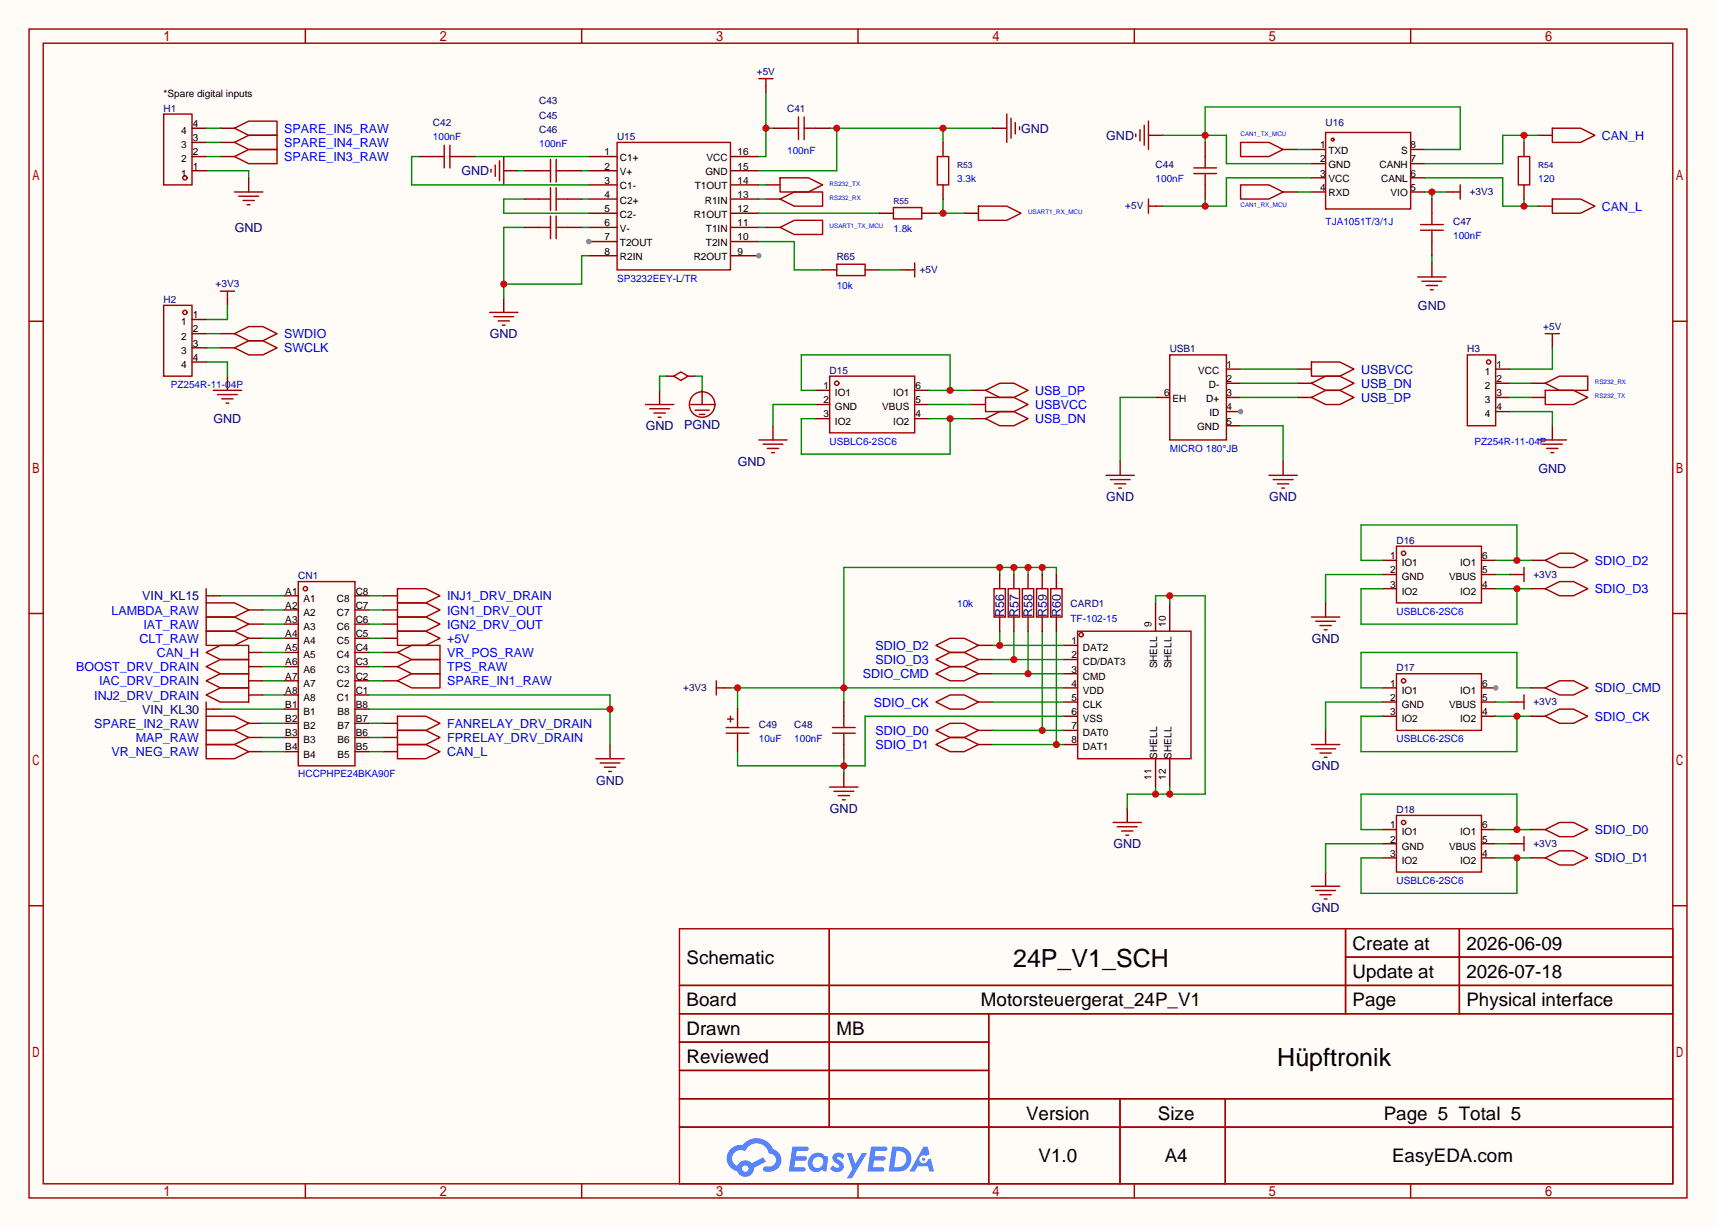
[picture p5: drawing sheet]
<svg xmlns="http://www.w3.org/2000/svg" width="308mm" height="220mm" viewBox="0 0 308 220" stroke-linecap="round" stroke-linejoin="round" font-family="sans-serif">
<path d="M0 0h307.6v220h-307.6z" fill="#fffcf7"/>
<g fill="none" stroke="#a10000" stroke-width=".25">
<path d="M5.2 5.2h297.2v209.6h-297.2zM7.7 7.7h292.1v204.5h-292.1zM54.7 5.2v2.5M104.3 5.2v2.5M153.8 5.2v2.5M203.3 5.2v2.5M252.9 5.2v2.5M5.2 57.6h2.5M299.8 57.6h2.6M5.2 110h2.5M299.8 110h2.6M5.2 162.4h2.5"/>
<path d="M121.8 166.5h178v45.7h-178zM121.8 176.7h178M148.7 166.5v35.6M241.2 166.5v15.2M241.2 171.6h58.6M261.6 166.5v15.2M299.8 162.4h2.6M121.8 181.7h178M121.8 186.8h55.4M121.8 197h178M121.8 191.9h55.4M177.2 181.7v30.5"/>
<path d="M200.8 197v15.2M219.6 197v15.2M54.7 212.2v2.6M104.3 212.2v2.6M121.8 202.1h178M153.8 212.2v2.6M203.3 212.2v2.6M252.9 212.2v2.6"/>
</g>
<g fill="#5487ff">
<path d="M149.5 206.9a1.3 1.3 0 0 1 1.9 .3l-.4 .6a.54 .54 0 0 0-1-.2l.2 .2a1.58 1.58 0 0 1 1 1.5 1.43 1.43 0 0 1-2.4 .2l.5-.6a.64 .64 0 0 0 .5 .5 .64 .64 0 0 0 .6-.3l-.1-.3a1.6 1.6 0 0 1-1.1-1.5z"/>
<path d="M151.8 206.7h.8l.7 2 1.2-2h.9l-2.7 4.5h-.9l1-1.6z"/>
<path d="M142 205.5h1.7a1.31 1.31 0 0 1 1.2 .2 .4 .4 0 0 1-.3 .6h-1.8l-.1 1h1.6a.4 .4 0 0 1 .3 .4 .4 .4 0 0 1-.4 .4h-1.6l-.2 1.2 .8-.1a1.23 1.23 0 0 1 1.2 .2 .39 .39 0 0 1-.4 .6h-2.6z"/>
<path d="M156.1 205.5h1.7a1.32 1.32 0 0 1 1.2 .2 .39 .39 0 0 1-.3 .6h-1.8l-.1 1h1.6a.4 .4 0 0 1 .4 .4 .4 .4 0 0 1-.5 .4h-1.6l-.2 1.1h.8a1.23 1.23 0 0 1 1.2 .2 .39 .39 0 0 1-.4 .6h-2.6z"/>
<path d="M165.5 205.6h.8l.3 1.3-.6 .3a.75 .75 0 0 0-1.1 .3 .75 .75 0 0 0 .5 1.1 .75 .75 0 0 0 .9-.7l.5-.3 .6 2.4h-.8l-.3-.9h-1.8l-.5 .9h-1z"/>
<path d="M159.9 205.6l-.6 4.4h1.4a2.27 2.27 0 0 0 2.7-2.3 2.27 2.27 0 0 0-2.7-2.1zM160.7 206.3a1.5 1.5 0 0 1 1.8 1.6 1.5 1.5 0 0 1-1.9 1.3h-.3z"/>
<path d="M145.4 207.2a1.62 1.62 0 0 0-.4 2.1 1.62 1.62 0 0 0 2 .6l.3-.2 .4 .2 .4 .1 .3-2.4-.1-.3-.5-.1a1.58 1.58 0 0 0-2.4 0zM146 207.7a.98 .98 0 0 1 1.5 .2 .98 .98 0 0 1-.6 1.4 .94 .94 0 0 1-1.2-.4 .94 .94 0 0 1 .3-1.2z"/>
<path d="M131 206a2.37 2.37 0 0 0 1.1 4 1.54 1.54 0 0 0 1.8 1 1.54 1.54 0 0 0 1.2-1.6l2.2-1.1-.5-.8-2.1 1a1.57 1.57 0 0 0-2.6 .5 1.5 1.5 0 0 1-.7-2.1 1.5 1.5 0 0 1 2.2-.5 2.23 2.23 0 0 1 2.3-1.4 2.23 2.23 0 0 1 2 1.8 1.16 1.16 0 0 1 1.2 1.1 1.16 1.16 0 0 1-1.1 1.2h-.7a.47 .47 0 0 0-.5 .4 .47 .47 0 0 0 .4 .5 2.23 2.23 0 0 0 2.2-.6 2.23 2.23 0 0 0 .5-2.3 2.16 2.16 0 0 0-1.3-1.1 3.2 3.2 0 0 0-5.5-.7l-1.1 .1zM133 209.5a.6 .6 0 0 1 1.2 0 .6 .6 0 0 1-1.2 0z"/>
<circle cx="165.6" cy="207.8" r=".28"/>
</g>
<g fill="none" stroke="#a10000" stroke-width=".25">
<path d="M209.7 63.6h10.1v15.3h-10.1zM53.5 104.3h10.1v33h-10.1z"/>
<circle cx="54.7" cy="105.5" r=".38"/>
</g>
<g fill="none" stroke="#870000" stroke-width=".25">
<path d="M219.8 66.2h2.6M219.8 68.7h2.6M219.8 71.2h2.6M219.8 73.8h2.6M50.9 106.8h2.6M50.9 109.3h2.6M50.9 111.9h2.6M50.9 114.4h2.6M50.9 117h2.6M50.9 119.5h2.6M63.6 106.8h2.6M63.6 109.3h2.6"/>
<path d="M63.6 111.9h2.6M63.6 114.4h2.6M63.6 117h2.6M63.6 119.5h2.6M50.9 122h2.6M50.9 124.6h2.6M50.9 127.1h2.6M50.9 129.7h2.6M50.9 132.2h2.6M50.9 134.7h2.6M63.6 122h2.6M63.6 124.6h2.6"/>
<path d="M63.6 127.1h2.6M63.6 129.7h2.6M63.6 132.2h2.6M63.6 134.7h2.6"/>
</g>
<circle cx="222.4" cy="73.8" r=".51" fill="#999"/>
<g fill="none" stroke="#870000" stroke-width=".25">
<path d="M207.1 71.2h2.6M219.8 76.3h2.6M232.5 66.2h2.6M200.8 82.7v2.5M230 82.7v2.5M175.4 115.7h2.5M175.4 118.2h2.5M190.6 115.7h2.6M190.6 118.2h2.6M207.1 108.1v5.1M209.7 108.1v5.1M129.7 123.3h1.2"/>
<path d="M175.4 120.8h2.5M175.4 125.9h2.5M175.4 130.9h2.5M175.4 133.5h2.5M190.6 120.8h2.6M190.6 123.3h2.6M190.6 125.9h2.6M190.6 128.4h2.6M190.6 130.9h2.6M190.6 133.5h2.6M207.1 136v5.1M209.7 136v5.1"/>
<path d="M202.1 144.9v2.5"/>
</g>
<g fill="none" stroke="#a10000" stroke-width=".25">
<path d="M235.1 64.9h5.1l2.5 1.3-2.5 1.2h-5.1zM198.2 85.2h5.1M199 86h3.6M199.8 86.7h2M200.5 87.5h.5M227.5 85.2h5M228.2 86h3.6M229 86.7h2M229.7 87.5h.6M167.8 118.2l2.5-1.2h2.5l2.6 1.2-2.6 1.3h-2.5zM167.8 115.7l2.5-1.3h2.5l2.6 1.3-2.6 1.3h-2.5zM193.2 113.2h20.3v22.8h-20.3z"/>
<path d="M128.4 122v2.6M128.4 123.3h1.3M167.8 130.9l2.5-1.2h2.5l2.6 1.2-2.6 1.3h-2.5zM167.8 133.5l2.5-1.3h2.5l2.6 1.3-2.6 1.2h-2.5zM167.8 125.9l2.5-1.3h2.5l2.6 1.3-2.6 1.2h-2.5zM167.8 120.8l2.5-1.3h2.5l2.6 1.3-2.6 1.2h-2.5zM199.5 147.4h5.1M200.3 148.2h3.5M201 149h2.1M201.8 149.7h.5"/>
<circle cx="193.8" cy="113.8" r=".38"/>
</g>
<path d="M207.1 71.2h-6.3v11.5M222.4 66.2h10.1M222.4 76.3h7.6v6.4M179.2 101.7v1.3M181.7 101.7v1.3M184.3 101.7v1.3M186.8 101.7v1.3M189.4 103v-1.3h-38.1v24.2M130.9 123.3h59.7M132.2 123.3v3.8" fill="none" stroke="#008700" stroke-width=".25"/>
<g fill="#c00">
<circle cx="151.3" cy="123.3" r=".63"/>
<circle cx="179.2" cy="101.7" r=".63"/>
<circle cx="181.7" cy="101.7" r=".63"/>
<circle cx="184.3" cy="101.7" r=".63"/>
<circle cx="186.8" cy="101.7" r=".63"/>
<circle cx="132.2" cy="123.3" r=".63"/>
</g>
<path d="M177.9 115.7h12.7M179.2 113.2v2.5" fill="none" stroke="#008700" stroke-width=".25"/>
<circle cx="179.2" cy="115.7" r=".63" fill="#c00"/>
<path d="M177.9 118.2h12.7M181.7 113.2v5" fill="none" stroke="#008700" stroke-width=".25"/>
<circle cx="181.7" cy="118.2" r=".63" fill="#c00"/>
<path d="M184.3 113.2v7.6M177.9 120.8h12.7" fill="none" stroke="#008700" stroke-width=".25"/>
<circle cx="184.3" cy="120.8" r=".63" fill="#c00"/>
<path d="M186.8 113.2v17.7M177.9 125.9h12.7M177.9 130.9h12.7" fill="none" stroke="#008700" stroke-width=".25"/>
<circle cx="186.8" cy="130.9" r=".63" fill="#c00"/>
<path d="M189.4 113.2v20.3M177.9 133.5h12.7" fill="none" stroke="#008700" stroke-width=".25"/>
<circle cx="189.4" cy="133.5" r=".63" fill="#c00"/>
<path d="M149.2 131.4h4.1M149.2 130.4h4.1M151.3 128.4v2M151.3 131.4v2.1" fill="none" stroke="#a10000" stroke-width=".25"/>
<path d="M151.3 125.9v2.5M151.3 133.5v2.5" fill="none" stroke="#870000" stroke-width=".25"/>
<path d="M207.1 108.1v-1.3h8.9v35.6h-13.9v2.5M209.7 106.8v1.3M207.1 141.1v1.3M209.7 141.1v1.3" fill="none" stroke="#008700" stroke-width=".25"/>
<g fill="#c00">
<circle cx="207.1" cy="142.4" r=".63"/>
<circle cx="209.7" cy="142.4" r=".63"/>
<circle cx="209.7" cy="106.8" r=".63"/>
</g>
<path d="M151.3 138.6v2.5" fill="none" stroke="#870000" stroke-width=".25"/>
<path d="M148.7 141.1h5.1M149.5 141.9h3.5M150.2 142.6h2.1M151 143.4h.5" fill="none" stroke="#a10000" stroke-width=".25"/>
<path d="M151.3 136v2.6M190.6 128.4h-35.5v8.9h-22.9v-2.6" fill="none" stroke="#008700" stroke-width=".25"/>
<circle cx="151.3" cy="137.3" r=".63" fill="#c00"/>
<g fill="none" stroke="#870000" stroke-width=".25">
<path d="M39.5 28.1h2.5M39.5 25.5h2.5M39.5 23h2.5M44.6 31.9v2.5M205.9 24.3h2.5M207.1 37h1.3M235.1 26.8h2.5M235.1 29.3h2.5M235.1 31.9h2.5M235.1 34.4h2.5M252.9 26.8h2.5M252.9 29.3h2.5"/>
<path d="M252.9 31.9h2.5M252.9 34.4h2.5M259.2 34.4h1.3M232.5 68.7h2.6M232.5 71.2h2.6"/>
</g>
<g fill="none" stroke="#a10000" stroke-width=".25">
<path d="M42 28.1l2.6-1.3h5.1v2.5h-5.1zM42 25.5l2.6-1.2h5.1v2.5h-5.1zM42 23l2.6-1.3h5.1v2.6h-5.1zM42 34.4h5.1M42.8 35.2h3.6M43.6 35.9h2M44.3 36.7h.5M203.6 24v.5M204.3 23.2v2.1M205.1 22.5v3.5M205.9 21.7v5.1M205.9 35.7v2.5"/>
<path d="M205.9 37h1.2M237.6 23.7h15.3v13.8h-15.3zM260.5 34.4h1.2M261.7 33.1v2.6M235.1 68.7l2.5-1.3h2.6l2.5 1.3-2.5 1.3h-2.6zM235.1 71.2l2.5-1.2h2.6l2.5 1.2-2.5 1.3h-2.6z"/>
<circle cx="238.9" cy="25" r=".25"/>
</g>
<path d="M37 30.6h7.6v1.3M255.4 34.4h3.8M256.7 34.4v1.3M222.4 68.7h10.1M222.4 71.2h10.1" fill="none" stroke="#008700" stroke-width=".25"/>
<circle cx="256.7" cy="34.4" r=".63" fill="#c00"/>
<path d="M216 35.7v1.3M232.5 34.4h2.6M232.5 26.8h2.6M235.1 31.9h-15.3v5.1h-11.4M256.7 45.8v1.3" fill="none" stroke="#008700" stroke-width=".25"/>
<path d="M230 34.4h2.5M230 26.8h2.5" fill="none" stroke="#870000" stroke-width=".25"/>
<path d="M222.4 33.1h5.1l2.5 1.3-2.5 1.3h-5.1zM222.4 25.5h5.1l2.5 1.3-2.5 1.3h-5.1z" fill="none" stroke="#a10000" stroke-width=".25"/>
<circle cx="216" cy="37" r=".63" fill="#c00"/>
<path d="M208.4 24.3h11.4v5h15.3M216 25.5v-6.3h45.7v7.6h-6.3" fill="none" stroke="#008700" stroke-width=".25"/>
<circle cx="216" cy="24.3" r=".63" fill="#c00"/>
<path d="M275.7 24.3h2.6M275.7 37h2.6M256.7 47.1v2.6" fill="none" stroke="#870000" stroke-width=".25"/>
<path d="M278.3 23h5l2.6 1.3-2.6 1.2h-5zM278.3 35.7h5l2.6 1.3-2.6 1.2h-5zM254.1 49.7h5.1M254.9 50.4h3.5M255.7 51.2h2M256.4 51.9h.5" fill="none" stroke="#a10000" stroke-width=".25"/>
<path d="M273.2 24.3v1.2M275.7 24.3h-6.3v5h-14" fill="none" stroke="#008700" stroke-width=".25"/>
<circle cx="273.2" cy="24.3" r=".63" fill="#c00"/>
<path d="M255.4 31.9h14v5.1h6.3M273.2 35.7v1.3" fill="none" stroke="#008700" stroke-width=".25"/>
<circle cx="273.2" cy="37" r=".63" fill="#c00"/>
<path d="M105.5 28.1h5.1M105.5 30.6h5.1M105.5 33.1h5.1M105.5 35.7h5.1M105.5 38.2h5.1M273.2 25.5v2.6M273.2 33.1v2.6M105.5 40.8h5.1M105.5 43.3h5.1" fill="none" stroke="#870000" stroke-width=".25"/>
<path d="M272.2 28.1h2v5h-2z" fill="none" stroke="#a10000" stroke-width=".25"/>
<circle cx="105.5" cy="43.3" r=".51" fill="#999"/>
<path d="M105.5 45.8h5.1M130.9 45.8h5.1" fill="none" stroke="#870000" stroke-width=".25"/>
<circle cx="136" cy="45.8" r=".51" fill="#999"/>
<path d="M75.1 28.1h2.5M82.7 28.1h2.5M90.3 30.6h2.5M130.9 38.2h5.1M130.9 35.7h5.1M130.9 33.1h5.1M130.9 30.6h5.1M130.9 28.1h5.1M90.3 53.5v2.5M130.9 43.3h5.1M130.9 40.8h5.1" fill="none" stroke="#870000" stroke-width=".25"/>
<g fill="none" stroke="#a10000" stroke-width=".25">
<path d="M77.6 28.1h2M79.6 26v4.1M80.6 26v4.1M80.6 28.1h2.1M88 30.4v.5M88.8 29.6v2M89.5 28.8v3.6M90.3 28.1v5M110.6 25.5h20.3v22.9h-20.3zM87.8 56h5M88.5 56.8h3.6M89.3 57.5h2"/>
<path d="M90 58.3h.6"/>
</g>
<path d="M75.1 28.1h-1.3v5h31.7M85.2 28.1h20.3M92.8 30.6h1.3M94.1 35.7h-3.8v2.5h15.2M104.3 30.6h1.2M104.3 35.7h1.2M94.1 40.8h-3.8v12.7M104.3 40.8h1.2M105.5 45.8h-1.2v5.1h-14" fill="none" stroke="#008700" stroke-width=".25"/>
<circle cx="90.3" cy="50.9" r=".63" fill="#c00"/>
<path d="M148.7 23h29.2M150 23v7.6h-14M169 23v2.5" fill="none" stroke="#008700" stroke-width=".25"/>
<g fill="#c00">
<circle cx="169" cy="23" r=".63"/>
<circle cx="150" cy="23" r=".63"/>
</g>
<path d="M137.3 15.4v1.2M172.8 38.2h2.6M137.3 40.8h2.5" fill="none" stroke="#870000" stroke-width=".25"/>
<path d="M136 14.1h2.6M137.3 14.1v1.3M175.4 37h5.1l2.5 1.2-2.5 1.3h-5.1zM139.8 40.8l2.6-1.3h5v2.5h-5z" fill="none" stroke="#a10000" stroke-width=".25"/>
<path d="M167.8 38.2h5M169 35.7v2.5M136 40.8h1.3" fill="none" stroke="#008700" stroke-width=".25"/>
<circle cx="169" cy="38.2" r=".63" fill="#c00"/>
<path d="M137.3 16.6v11.5h-1.3M136 38.2h21.6M137.3 23h1.3" fill="none" stroke="#008700" stroke-width=".25"/>
<circle cx="137.3" cy="23" r=".63" fill="#c00"/>
<g fill="none" stroke="#870000" stroke-width=".25">
<path d="M137.3 33.1h2.5M137.3 35.7h2.5M177.9 23h2.6M39.5 59.8h2.5M40.8 53.5v1.2M161.4 48.4h1.3M39.5 62.4h2.5M40.8 67.4v2.6M146.2 70h2.5M146.2 72.5h2.5M146.2 75.1h2.5M164 70h2.5"/>
<path d="M164 72.5h2.5M164 75.1h2.5M174.1 70h2.6M174.1 72.5h2.6M174.1 75.1h2.6M38.2 106.8h1.3"/>
</g>
<g fill="none" stroke="#a10000" stroke-width=".25">
<path d="M139.8 31.9h5.1l2.5 1.2-2.5 1.3h-5.1zM139.8 35.7l2.6-1.3h5v2.6h-5zM180.5 20.4v5.1M181.2 21.2v3.6M182 22v2M182.8 22.7v.5M39.5 52.2h2.5M40.8 52.2v1.3M42 59.8l2.6-1.3h2.5l2.6 1.3-2.6 1.3h-2.5zM162.7 48.4h1.3M164 47.1v2.6M38.2 70h5.1"/>
<path d="M39 70.7h3.5M39.8 71.5h2M40.5 72.3h.5M42 62.4l2.6-1.3h2.5l2.6 1.3-2.6 1.2h-2.5zM148.7 67.4h15.3v10.2h-15.3zM176.7 75.1l2.5-1.3h2.5l2.6 1.3-2.6 1.2h-2.5zM176.7 71.2h5l2.6 1.3-2.6 1.3h-5zM176.7 70l2.5-1.3h2.5l2.6 1.3-2.6 1.2h-2.5zM37 105.5v2.6M37 106.8h1.2"/>
<circle cx="150" cy="68.7" r=".38"/>
</g>
<path d="M136 33.1h1.3M136 35.7h1.3M37 59.8h2.5M40.8 54.7v2.6h-3.8M136 43.3h6.4v5.1h5M37 64.9h3.8v2.5M37 62.4h2.5M146.2 75.1h-2.6v6.3h26.7v-6.3M166.5 72.5h7.6M166.5 75.1h7.6" fill="none" stroke="#008700" stroke-width=".25"/>
<circle cx="170.3" cy="75.1" r=".63" fill="#c00"/>
<path d="M138.6 76.3v2.6M68.7 106.8h2.5M247.8 100.5h2.5M247.8 103h2.5M247.8 105.5h2.5M265.6 100.5h2.5M265.6 103h2.5M265.6 105.5h2.5M274.4 100.5h2.6M274.4 105.5h2.6M44.6 124.6h2.5" fill="none" stroke="#870000" stroke-width=".25"/>
<g fill="none" stroke="#a10000" stroke-width=".25">
<path d="M136 78.9h5.1M136.8 79.6h3.5M137.5 80.4h2.1M138.3 81.2h.5M250.3 97.9h15.3v10.2h-15.3zM71.2 105.5h5.1l2.6 1.3-2.6 1.3h-5.1zM277 100.5l2.5-1.3h2.6l2.5 1.3-2.5 1.2h-2.6zM277 105.5l2.5-1.2h2.6l2.5 1.2-2.5 1.3h-2.6zM37 124.6l2.5-1.3h5.1v2.6h-5.1z"/>
<circle cx="251.6" cy="99.2" r=".38"/>
</g>
<path d="M146.2 72.5h-7.6v3.8M247.8 100.5h-3.8v-6.4h27.9v6.4M268.1 100.5h6.3" fill="none" stroke="#008700" stroke-width=".25"/>
<circle cx="271.9" cy="100.5" r=".63" fill="#c00"/>
<path d="M247.8 105.5h-3.8v6.4h27.9v-6.4M268.1 105.5h6.3" fill="none" stroke="#008700" stroke-width=".25"/>
<circle cx="271.9" cy="105.5" r=".63" fill="#c00"/>
<path d="M237.6 108.1v2.5M247.8 123.3h2.5M247.8 125.9h2.5M247.8 128.4h2.5M265.6 123.3h2.5M265.6 125.9h2.5M265.6 128.4h2.5" fill="none" stroke="#870000" stroke-width=".25"/>
<g fill="none" stroke="#a10000" stroke-width=".25">
<path d="M235.1 110.6h5.1M235.8 111.4h3.6M236.6 112.1h2M237.4 112.9h.5M250.3 120.8h15.3v10.1h-15.3z"/>
<circle cx="251.6" cy="122" r=".38"/>
</g>
<path d="M247.8 103h-10.2v5.1" fill="none" stroke="#008700" stroke-width=".25"/>
<circle cx="268.1" cy="123.3" r=".51" fill="#999"/>
<path d="M247.8 123.3h-3.8v-6.3h27.9v6.3h2.5M247.8 128.4h-3.8v6.3h27.9v-6.3M268.1 128.4h6.3" fill="none" stroke="#008700" stroke-width=".25"/>
<circle cx="271.9" cy="128.4" r=".63" fill="#c00"/>
<path d="M270.6 103h1.3M237.6 130.9v2.6M270.6 125.9h1.3M274.4 123.3h2.6M274.4 128.4h2.6M247.8 148.7h2.5M247.8 151.3h2.5M247.8 153.8h2.5M265.6 148.7h2.5M265.6 151.3h2.5M265.6 153.8h2.5" fill="none" stroke="#870000" stroke-width=".25"/>
<g fill="none" stroke="#a10000" stroke-width=".25">
<path d="M271.9 103h1.3M273.2 101.7v2.6M235.1 133.5h5.1M235.8 134.2h3.6M236.6 135h2M237.4 135.8h.5M271.9 125.9h1.3M273.2 124.6v2.5M277 123.3l2.5-1.3h2.6l2.5 1.3-2.5 1.3h-2.6zM277 128.4l2.5-1.3h2.6l2.5 1.3-2.5 1.3h-2.6zM250.3 146.2h15.3v10.1h-15.3z"/>
<circle cx="251.6" cy="147.4" r=".38"/>
</g>
<path d="M268.1 103h2.5M247.8 125.9h-10.2v5M268.1 125.9h2.5M247.8 148.7h-3.8v-6.3h27.9v6.3M268.1 148.7h6.3" fill="none" stroke="#008700" stroke-width=".25"/>
<circle cx="271.9" cy="148.7" r=".63" fill="#c00"/>
<path d="M247.8 153.8h-3.8v6.3h27.9v-6.3M268.1 153.8h6.3" fill="none" stroke="#008700" stroke-width=".25"/>
<circle cx="271.9" cy="153.8" r=".63" fill="#c00"/>
<g fill="none" stroke="#870000" stroke-width=".25">
<path d="M34.4 57.3h2.6M34.4 59.8h2.6M34.4 62.4h2.6M34.4 64.9h2.6M118.2 70v2.5M119.5 67.4h1.3M123.3 67.4h1.3M125.9 70v2.5M274.4 68.7h2.6M274.4 71.2h2.6M278.3 76.3v2.6M44.6 119.5h2.5"/>
<path d="M44.6 114.4h2.5M44.6 111.9h2.5M44.6 109.3h2.5M44.6 117h2.5M68.7 119.5h2.5M68.7 114.4h2.5M68.7 111.9h2.5M68.7 109.3h2.5M68.7 117h2.5M38.2 127.1h1.3M44.6 132.2h2.5M44.6 122h2.5"/>
<path d="M44.6 134.7h2.5M44.6 129.7h2.5M68.7 132.2h2.5M68.7 122h2.5M68.7 134.7h2.5M68.7 129.7h2.5M109.3 133.5v2.5M237.6 156.3v2.6M270.6 151.3h1.3M274.4 148.7h2.6M274.4 153.8h2.6"/>
</g>
<g fill="none" stroke="#a10000" stroke-width=".25">
<path d="M29.3 54.7h5.1v12.7h-5.1zM115.7 72.5h5.1M116.5 73.3h3.5M117.2 74h2.1M118 74.8h.5M120.8 67.4l1.2-.7 1.3 .7-1.3 .8zM123.8 72.5h4.1M124.6 73.5h2.5M125.3 74.3h1.1M275.7 78.9h5.1M276.5 79.6h3.5M277 68.7l2.5-1.3h5.1v2.6h-5.1z"/>
<path d="M277 70h5.1l2.5 1.2-2.5 1.3h-5.1zM277.2 80.4h2.1M278 81.2h.5M37 113.2h5l2.6 1.2-2.6 1.3h-5zM37 110.6h5l2.6 1.3-2.6 1.3h-5zM37 119.5l2.5-1.3h5.1v2.6h-5.1zM37 117l2.5-1.3h5.1v2.5h-5.1zM37 108.1h5l2.6 1.2-2.6 1.3h-5zM71.2 119.5l2.6-1.3h5.1v2.6h-5.1zM71.2 108.1h5.1l2.6 1.2-2.6 1.3h-5.1zM71.2 110.6h5.1l2.6 1.3-2.6 1.3h-5.1zM71.2 113.2h5.1l2.6 1.2-2.6 1.3h-5.1z"/>
<path d="M71.2 117l2.6-1.3h5.1v2.5h-5.1zM37 130.9h5l2.6 1.3-2.6 1.3h-5zM37 122l2.5-1.2h5.1v2.5h-5.1zM37 128.4h5l2.6 1.3-2.6 1.2h-5zM37 133.5h5l2.6 1.2-2.6 1.3h-5zM37 125.9v2.5M37 127.1h1.2M71.2 133.5h5.1l2.6 1.2-2.6 1.3h-5.1zM71.2 128.4h5.1l2.6 1.3-2.6 1.2h-5.1zM71.2 130.9h5.1l2.6 1.3-2.6 1.3h-5.1zM71.2 122l2.6-1.2h5.1v2.5h-5.1zM106.8 136h5.1"/>
<path d="M107.6 136.8h3.5M108.3 137.5h2.1M109.1 138.3h.5M235.1 158.9h5.1M235.8 159.6h3.6M271.9 151.3h1.3M273.2 150v2.5M277 148.7l2.5-1.3h2.6l2.5 1.3-2.5 1.3h-2.6zM277 153.8l2.5-1.3h2.6l2.5 1.3-2.5 1.3h-2.6zM236.6 160.4h2M237.4 161.2h.5"/>
<circle cx="33.1" cy="56" r=".38"/>
<circle cx="125.9" cy="72.5" r="2.29"/>
</g>
<g fill="none" stroke="#008700" stroke-width=".25">
<path d="M119.5 67.4h-1.3v2.6M124.6 67.4h1.3v2.6M270.6 73.8h7.7v2.5M39.5 106.8h11.4M47.1 109.3h3.8M47.1 111.9h3.8M66.2 119.5h2.5M39.5 127.1h11.4M47.1 132.2h3.8M47.1 129.7h3.8M66.2 127.1h43.1M66.2 122h2.5"/>
<path d="M66.2 124.6h43.1v8.9M247.8 151.3h-10.2v5M268.1 151.3h2.5"/>
</g>
<circle cx="109.3" cy="127.1" r=".63" fill="#c00"/>
<g fill="none" stroke="#a10000" stroke-width=".25">
<path d="M29.3 20.4h5.1v12.7h-5.1zM96.6 30.6h2.1M96.6 35.7h2.1M98.7 28.6v4M98.7 33.7v4M98.7 38.7v4.1M99.7 30.6h2M99.7 28.6v4M99.7 33.7v4M99.7 38.7v4.1M99.7 35.7h2M141.1 23h2"/>
<path d="M143.1 21v4M144.1 23h2.1M144.1 21v4M160.1 37.2h5.1v2h-5.1zM168 28.1h2.1v5h-2.1zM214 31.1h4.1M214 30.1h4.1M216 28.1v2M216 31.1v2M256.7 38.2v2.1M96.6 40.8h2.1M99.7 40.8h2"/>
<path d="M254.6 41.3h4.1M254.6 40.3h4.1M256.7 41.3v2M277 59.8h2.5M278.3 59.8v1.3M263 63.6h5.1v12.7h-5.1zM178.2 105.5h2v5.1h-2zM180.7 105.5h2.1v5.1h-2.1zM183.3 105.5h2v5.1h-2zM185.8 105.5h2v5.1h-2zM188.3 105.5h2.1v5.1h-2.1z"/>
<circle cx="33.1" cy="31.9" r=".38"/>
<circle cx="266.8" cy="64.9" r=".38"/>
</g>
<g fill="none" stroke="#870000" stroke-width=".25">
<path d="M34.4 30.6h2.6M34.4 28.1h2.6M34.4 25.5h2.6M34.4 23h2.6M94.1 30.6h2.5M94.1 35.7h2.5M101.7 30.6h2.6M101.7 35.7h2.6M138.6 23h2.5M146.2 23h2.5M157.6 38.2h2.5M165.2 38.2h2.6"/>
<path d="M169 25.5v2.6M169 33.1v2.6M216 25.5v2.6M216 33.1v2.6M256.7 35.7v2.5M94.1 40.8h2.5M101.7 40.8h2.6M256.7 43.3v2.5M268.1 66.2h2.5M268.1 68.7h2.5M268.1 71.2h2.5M268.1 73.8h2.5"/>
<path d="M278.3 61.1v1.3M179.2 103v2.5M179.2 110.6v2.6M181.7 103v2.5M181.7 110.6v2.6M184.3 103v2.5M184.3 110.6v2.6M186.8 103v2.5M186.8 110.6v2.6M189.4 103v2.5M189.4 110.6v2.6"/>
</g>
<g fill="none" stroke="#008700" stroke-width=".25">
<path d="M37 23h2.5M37 25.5h2.5M37 28.1h2.5M146.2 70h-2.6v-6.4h26.7v6.4M166.5 70h7.6M270.6 68.7h3.8M270.6 71.2h3.8M278.3 62.4v3.8h-7.7M47.1 114.4h3.8M47.1 119.5h3.8M66.2 114.4h2.5M66.2 106.8h2.5"/>
<path d="M47.1 122h3.8M47.1 124.6h3.8M66.2 132.2h2.5M66.2 129.7h2.5"/>
</g>
<circle cx="170.3" cy="70" r=".63" fill="#c00"/>
<path d="M157.6 48.4h3.8M47.1 117h3.8M66.2 109.3h2.5M66.2 111.9h2.5M66.2 117h2.5M47.1 134.7h3.8M66.2 134.7h2.5" fill="none" stroke="#008700" stroke-width=".25"/>
<path d="M147.4 48.4h2.6M155.1 48.4h2.5M132.2 127.1v2.6M132.2 132.2v2.5" fill="none" stroke="#870000" stroke-width=".25"/>
<path d="M150 47.4h5.1v2h-5.1zM130.2 130.4h4M130.2 131.4h4M130.4 128.9h1M130.9 128.4v1M132.2 129.7v.7M132.2 131.4v.8" fill="none" stroke="#a10000" stroke-width=".25"/>
<g font-size="4.5">
<text x="181.6" y="173.4">24P_V1_SCH</text>
<text x="229" y="191.1">Hüpftronik</text>
</g>
<g font-size="3.4">
<text x="123.1" y="172.8">Schematic</text>
<text x="242.5" y="170.3">Create at</text>
<text x="262.9" y="170.3">2026-06-09</text>
<text x="242.5" y="175.3">Update at</text>
<text x="262.9" y="175.3">2026-07-18</text>
<text x="123.1" y="180.4">Board</text>
<text x="123.1" y="185.5">Drawn</text>
<text x="149.9" y="185.5">MB</text>
<text x="175.8" y="180.4">Motorsteuergerat_24P_V1</text>
<text x="242.5" y="180.4">Page</text>
<text x="262.9" y="180.4">Physical interface</text>
<text x="123.1" y="190.6">Reviewed</text>
<text x="183.9" y="200.7">Version</text>
<text x="207.6" y="200.7">Size</text>
<text x="248" y="200.7">Page 5 Total 5</text>
<text x="186.2" y="208.4">V1.0</text>
<text x="208.8" y="208.4">A4</text>
<text x="249.5" y="208.4">EasyEDA.com</text>
</g>
<g font-size="2.2" fill="#00f">
<text x="50.9" y="23.8">SPARE_IN5_RAW</text>
<text x="50.9" y="28.9">SPARE_IN3_RAW</text>
<text x="50.9" y="26.3">SPARE_IN4_RAW</text>
<text x="287.1" y="25.1">CAN_H</text>
<text x="287.1" y="37.8">CAN_L</text>
<text x="50.9" y="60.6">SWDIO</text>
<text x="50.9" y="63.2">SWCLK</text>
<text x="185.5" y="70.8">USB_DP</text>
<text x="244" y="67">USBVCC</text>
<text x="244" y="69.5">USB_DN</text>
<text x="185.5" y="75.9">USB_DN</text>
<text x="185.5" y="73.3">USBVCC</text>
<text x="244" y="72.1">USB_DP</text>
<text x="285.9" y="101.3">SDIO_D2</text>
<text x="80.1" y="107.6">INJ1_DRV_DRAIN</text>
<text x="285.9" y="106.4">SDIO_D3</text>
<text x="20" y="110.2">LAMBDA_RAW</text>
<text x="25.7" y="112.7">IAT_RAW</text>
<text x="80.1" y="110.2">IGN1_DRV_OUT</text>
<text x="80.1" y="112.7">IGN2_DRV_OUT</text>
<text x="25" y="115.2">CLT_RAW</text>
<text x="28.1" y="117.8">CAN_H</text>
<text x="80.1" y="115.2">+5V</text>
<text x="80.1" y="117.8">VR_POS_RAW</text>
<text x="156.9" y="119.1">SDIO_D3</text>
<text x="156.9" y="116.5">SDIO_D2</text>
<text x="13.6" y="120.3">BOOST_DRV_DRAIN</text>
<text x="16.9" y="125.4">INJ2_DRV_DRAIN</text>
<text x="17.8" y="122.9">IAC_DRV_DRAIN</text>
<text x="80.1" y="120.3">TPS_RAW</text>
<text x="80.1" y="122.9">SPARE_IN1_RAW</text>
<text x="154.7" y="121.6">SDIO_CMD</text>
<text x="285.9" y="124.1">SDIO_CMD</text>
<text x="16.9" y="130.5">SPARE_IN2_RAW</text>
<text x="80.1" y="130.5">FANRELAY_DRV_DRAIN</text>
<text x="156.7" y="126.7">SDIO_CK</text>
<text x="156.9" y="131.8">SDIO_D0</text>
<text x="285.9" y="129.2">SDIO_CK</text>
<text x="20" y="135.6">VR_NEG_RAW</text>
<text x="24.4" y="133">MAP_RAW</text>
<text x="80.1" y="135.6">CAN_L</text>
<text x="80.1" y="133">FPRELAY_DRV_DRAIN</text>
<text x="156.9" y="134.3">SDIO_D1</text>
<text x="285.9" y="149.5">SDIO_D0</text>
<text x="285.9" y="154.6">SDIO_D1</text>
</g>
<g font-size="2.2" fill="#000080">
<text x="183.1" y="23.8">GND</text>
<text x="198.3" y="25.1">GND</text>
<text x="82.7" y="31.4">GND</text>
<text x="42.1" y="41.6">GND</text>
<text x="254.2" y="55.6">GND</text>
<text x="87.8" y="60.6">GND</text>
<text x="38.3" y="75.9">GND</text>
<text x="115.7" y="77.1">GND</text>
<text x="122.6" y="76.9">PGND</text>
<text x="132.3" y="83.5">GND</text>
<text x="198.3" y="89.8">GND</text>
<text x="227.5" y="89.8">GND</text>
<text x="275.8" y="84.8">GND</text>
<text x="25.5" y="107.6">VIN_KL15</text>
<text x="180" y="110.6" transform="rotate(-90 180 110.6)">R56</text>
<text x="182.6" y="110.6" transform="rotate(-90 182.6 110.6)">R57</text>
<text x="185.1" y="110.6" transform="rotate(-90 185.1 110.6)">R58</text>
<text x="187.6" y="110.6" transform="rotate(-90 187.6 110.6)">R59</text>
<text x="190.2" y="110.6" transform="rotate(-90 190.2 110.6)">R60</text>
<text x="235.1" y="115.2">GND</text>
<text x="25.5" y="127.9">VIN_KL30</text>
<text x="106.9" y="140.6">GND</text>
<text x="235.1" y="138.1">GND</text>
<text x="148.8" y="145.7">GND</text>
<text x="199.6" y="152.1">GND</text>
<text x="235.1" y="163.5">GND</text>
</g>
<g font-size="1.8">
<text x="29.3" y="17.5">*Spare digital inputs</text>
<text x="34.5" y="22.8">4</text>
<text x="32.5" y="29.1">2</text>
<text x="32.5" y="26.6">3</text>
<text x="32.5" y="24">4</text>
<text x="34.5" y="27.9">2</text>
<text x="34.5" y="25.3">3</text>
<text x="108.3" y="27.9">1</text>
<text x="111.1" y="28.9">C1+</text>
<text x="126.6" y="28.9">VCC</text>
<text x="132.2" y="27.9">16</text>
<text x="236.6" y="26.6">1</text>
<text x="236.6" y="29.1">2</text>
<text x="238.1" y="27.6">TXD</text>
<text x="251.2" y="27.6">S</text>
<text x="252.9" y="29.1">7</text>
<text x="252.9" y="26.6">8</text>
<text x="32.5" y="31.7">1</text>
<text x="34.5" y="30.4">1</text>
<text x="108.3" y="30.4">2</text>
<text x="108.3" y="32.9">3</text>
<text x="108.3" y="35.5">4</text>
<text x="111.1" y="31.4">V+</text>
<text x="111.1" y="33.9">C1-</text>
<text x="124.6" y="33.9">T1OUT</text>
<text x="126.4" y="31.4">GND</text>
<text x="132.2" y="35.5">13</text>
<text x="132.2" y="32.9">14</text>
<text x="132.2" y="30.4">15</text>
<text x="236.6" y="31.7">3</text>
<text x="236.6" y="34.2">4</text>
<text x="238.1" y="30.1">GND</text>
<text x="238.1" y="32.7">VCC</text>
<text x="238.1" y="35.2">RXD</text>
<text x="247.3" y="30.1">CANH</text>
<text x="247.6" y="32.7">CANL</text>
<text x="249.3" y="35.2">VIO</text>
<text x="252.9" y="34.2">5</text>
<text x="252.9" y="31.7">6</text>
<text x="108.3" y="38">5</text>
<text x="108.3" y="40.6">6</text>
<text x="111.1" y="36.5">C2+</text>
<text x="111.1" y="39">C2-</text>
<text x="111.1" y="41.6">V-</text>
<text x="124.4" y="39">R1OUT</text>
<text x="126.3" y="36.5">R1IN</text>
<text x="126.5" y="41.6">T1IN</text>
<text x="132.2" y="40.6">11</text>
<text x="132.2" y="38">12</text>
<text x="108.3" y="43.1">7</text>
<text x="108.3" y="45.6">8</text>
<text x="111.1" y="44.1">T2OUT</text>
<text x="111.1" y="46.6">R2IN</text>
<text x="124.4" y="46.6">R2OUT</text>
<text x="126.5" y="44.1">T2IN</text>
<text x="132.2" y="45.6">9</text>
<text x="132.2" y="43.1">10</text>
<text x="32.5" y="58.3">1</text>
<text x="34.5" y="57.1">1</text>
<text x="34.5" y="59.6">2</text>
<text x="32.5" y="60.9">2</text>
<text x="32.5" y="63.4">3</text>
<text x="32.5" y="66">4</text>
<text x="34.5" y="62.1">3</text>
<text x="34.5" y="64.7">4</text>
<text x="219.8" y="66">1</text>
<text x="268.2" y="66">1</text>
<text x="147.6" y="69.8">1</text>
<text x="149.7" y="71">IO1</text>
<text x="160.1" y="71">IO1</text>
<text x="164.1" y="69.8">6</text>
<text x="208.7" y="71">6</text>
<text x="214.8" y="67">VCC</text>
<text x="216.7" y="69.5">D-</text>
<text x="219.8" y="68.5">2</text>
<text x="219.8" y="71">3</text>
<text x="266.2" y="67.2">1</text>
<text x="266.2" y="69.8">2</text>
<text x="268.2" y="68.5">2</text>
<text x="268.2" y="71">3</text>
<text x="147.6" y="72.3">2</text>
<text x="147.6" y="74.8">3</text>
<text x="149.7" y="73.6">GND</text>
<text x="149.7" y="76.1">IO2</text>
<text x="158.1" y="73.6">VBUS</text>
<text x="160.1" y="76.1">IO2</text>
<text x="164.1" y="74.8">4</text>
<text x="164.1" y="72.3">5</text>
<text x="210.2" y="72">EH</text>
<text x="214.6" y="77.1">GND</text>
<text x="216.2" y="72">D+</text>
<text x="216.8" y="74.6">ID</text>
<text x="219.8" y="73.6">4</text>
<text x="219.8" y="76.1">5</text>
<text x="266.2" y="72.3">3</text>
<text x="266.2" y="74.8">4</text>
<text x="268.2" y="73.6">4</text>
<text x="249.2" y="100.2">1</text>
<text x="251.3" y="101.5">IO1</text>
<text x="261.7" y="101.5">IO1</text>
<text x="265.7" y="100.2">6</text>
<text x="51.1" y="106.6">A1</text>
<text x="54.4" y="107.9">A1</text>
<text x="60.4" y="107.9">C8</text>
<text x="63.8" y="106.6">C8</text>
<text x="249.2" y="102.8">2</text>
<text x="249.2" y="105.3">3</text>
<text x="251.3" y="104.1">GND</text>
<text x="251.3" y="106.6">IO2</text>
<text x="259.7" y="104.1">VBUS</text>
<text x="261.7" y="106.6">IO2</text>
<text x="265.7" y="105.3">4</text>
<text x="265.7" y="102.8">5</text>
<text x="51.1" y="109.1">A2</text>
<text x="51.1" y="111.7">A3</text>
<text x="54.4" y="110.4">A2</text>
<text x="54.4" y="112.9">A3</text>
<text x="60.4" y="112.9">C6</text>
<text x="60.4" y="110.4">C7</text>
<text x="63.8" y="111.7">C6</text>
<text x="63.8" y="109.1">C7</text>
<text x="206.4" y="112.4" transform="rotate(-90 206.4 112.4)">9</text>
<text x="209" y="112.4" transform="rotate(-90 209 112.4)">10</text>
<text x="51.1" y="114.2">A4</text>
<text x="51.1" y="116.8">A5</text>
<text x="51.1" y="119.3">A6</text>
<text x="54.4" y="115.5">A4</text>
<text x="54.4" y="118">A5</text>
<text x="60.4" y="118">C4</text>
<text x="60.4" y="115.5">C5</text>
<text x="63.8" y="119.3">C3</text>
<text x="63.8" y="116.8">C4</text>
<text x="63.8" y="114.2">C5</text>
<text x="192" y="115.5">1</text>
<text x="192" y="118">2</text>
<text x="194.1" y="116.8">DAT2</text>
<text x="194.1" y="119.3">CD/DAT3</text>
<text x="207.5" y="119.8" transform="rotate(-90 207.5 119.8)">SHELL</text>
<text x="210" y="119.8" transform="rotate(-90 210 119.8)">SHELL</text>
<text x="51.1" y="121.8">A7</text>
<text x="51.1" y="124.4">A8</text>
<text x="54.4" y="120.6">A6</text>
<text x="54.4" y="123.1">A7</text>
<text x="54.4" y="125.6">A8</text>
<text x="60.4" y="125.6">C1</text>
<text x="60.4" y="123.1">C2</text>
<text x="60.4" y="120.6">C3</text>
<text x="63.8" y="124.4">C1</text>
<text x="63.8" y="121.8">C2</text>
<text x="192" y="120.6">3</text>
<text x="192" y="123.1">4</text>
<text x="192" y="125.6">5</text>
<text x="194.1" y="121.8">CMD</text>
<text x="194.1" y="124.4">VDD</text>
<text x="249.2" y="123.1">1</text>
<text x="249.2" y="125.6">2</text>
<text x="251.3" y="124.4">IO1</text>
<text x="261.7" y="124.4">IO1</text>
<text x="265.7" y="125.6">5</text>
<text x="265.7" y="123.1">6</text>
<text x="51.1" y="126.9">B1</text>
<text x="51.1" y="129.5">B2</text>
<text x="51.1" y="132">B3</text>
<text x="54.4" y="128.2">B1</text>
<text x="54.4" y="130.7">B2</text>
<text x="60.5" y="130.7">B7</text>
<text x="60.5" y="128.2">B8</text>
<text x="63.8" y="132">B6</text>
<text x="63.8" y="129.5">B7</text>
<text x="63.8" y="126.9">B8</text>
<text x="192" y="128.2">6</text>
<text x="192" y="130.7">7</text>
<text x="194.1" y="126.9">CLK</text>
<text x="194.1" y="129.5">VSS</text>
<text x="194.1" y="132">DAT0</text>
<text x="249.2" y="128.2">3</text>
<text x="251.3" y="126.9">GND</text>
<text x="251.3" y="129.5">IO2</text>
<text x="259.7" y="126.9">VBUS</text>
<text x="261.7" y="129.5">IO2</text>
<text x="265.7" y="128.2">4</text>
<text x="51.1" y="134.5">B4</text>
<text x="54.4" y="133.3">B3</text>
<text x="54.4" y="135.8">B4</text>
<text x="60.5" y="135.8">B5</text>
<text x="60.5" y="133.3">B6</text>
<text x="63.8" y="134.5">B5</text>
<text x="192" y="133.3">8</text>
<text x="194.1" y="134.5">DAT1</text>
<text x="207.5" y="136" transform="rotate(-90 207.5 136)">SHELL</text>
<text x="210" y="136" transform="rotate(-90 210 136)">SHELL</text>
<text x="206.4" y="139.8" transform="rotate(-90 206.4 139.8)">11</text>
<text x="209" y="139.8" transform="rotate(-90 209 139.8)">12</text>
<text x="249.2" y="148.5">1</text>
<text x="251.3" y="149.8">IO1</text>
<text x="261.7" y="149.8">IO1</text>
<text x="265.7" y="148.5">6</text>
<text x="249.2" y="151">2</text>
<text x="249.2" y="153.6">3</text>
<text x="251.3" y="152.3">GND</text>
<text x="251.3" y="154.9">IO2</text>
<text x="259.7" y="152.3">VBUS</text>
<text x="261.7" y="154.9">IO2</text>
<text x="265.7" y="153.6">4</text>
<text x="265.7" y="151">5</text>
</g>
<g font-size="1.8" fill="#000080">
<text x="135.7" y="13.4">+5V</text>
<text x="29.3" y="20">H1</text>
<text x="77.6" y="22.5">C42</text>
<text x="96.6" y="18.7">C43</text>
<text x="96.6" y="21.3">C45</text>
<text x="96.6" y="23.8">C46</text>
<text x="141.1" y="20">C41</text>
<text x="237.6" y="22.5">U16</text>
<text x="110.6" y="25.1">U15</text>
<text x="207.1" y="30.2">C44</text>
<text x="263.4" y="35">+3V3</text>
<text x="201.7" y="37.5">+5V</text>
<text x="260.5" y="40.3">C47</text>
<text x="150" y="46.7">R65</text>
<text x="38.7" y="51.5">+3V3</text>
<text x="164.9" y="49">+5V</text>
<text x="29.3" y="54.3">H2</text>
<text x="276.6" y="59.1">+5V</text>
<text x="209.7" y="63.2">USB1</text>
<text x="263" y="63.2">H3</text>
<text x="148.7" y="67">D15</text>
<text x="250.3" y="97.5">D16</text>
<text x="53.5" y="103.8">CN1</text>
<text x="274.9" y="103.6">+3V3</text>
<text x="191.9" y="108.9">CARD1</text>
<text x="122.5" y="123.9">+3V3</text>
<text x="250.3" y="120.3">D17</text>
<text x="136" y="130.5">C49</text>
<text x="142.4" y="130.5">C48</text>
<text x="274.9" y="126.4">+3V3</text>
<text x="250.3" y="145.7">D18</text>
<text x="274.9" y="151.8">+3V3</text>
</g>
<g font-size="1.8" fill="#00f">
<text x="77.6" y="25.1">100nF</text>
<text x="96.6" y="26.3">100nF</text>
<text x="141.1" y="27.6">100nF</text>
<text x="171.6" y="32.7">3.3k</text>
<text x="207.1" y="32.7">100nF</text>
<text x="275.7" y="32.7">120</text>
<text x="160.1" y="41.6">1.8k</text>
<text x="237.6" y="40.3">TJA1051T/3/1J</text>
<text x="260.5" y="42.9">100nF</text>
<text x="110.6" y="50.5">SP3232EEY-L/TR</text>
<text x="150" y="51.7">10k</text>
<text x="30.6" y="69.5">PZ254R-11-04P</text>
<text x="148.7" y="79.7">USBLC6-2SC6</text>
<text x="209.7" y="81">MICRO 180°JB</text>
<text x="264.3" y="79.7">PZ254R-11-04P</text>
<text x="171.6" y="108.9">10k</text>
<text x="191.9" y="111.4">TF-102-15</text>
<text x="250.3" y="110.2">USBLC6-2SC6</text>
<text x="136" y="133">10uF</text>
<text x="142.4" y="133">100nF</text>
<text x="250.3" y="133">USBLC6-2SC6</text>
<text x="53.5" y="139.4">HCCPHPE24BKA90F</text>
<text x="250.3" y="158.4">USBLC6-2SC6</text>
</g>
<g font-size="1.5" fill="#000080">
<text x="171.6" y="30.2">R53</text>
<text x="275.7" y="30.2">R54</text>
<text x="160.1" y="36.5">R55</text>
</g>
<g font-size="1.1" fill="#00f">
<text x="222.4" y="24.4">CAN1_TX_MCU</text>
<text x="148.7" y="33.3">RS232_TX</text>
<text x="148.7" y="35.9">RS232_RX</text>
<text x="148.7" y="41">USART1_TX_MCU</text>
<text x="184.3" y="38.4">USART1_RX_MCU</text>
<text x="222.4" y="37.1">CAN1_RX_MCU</text>
<text x="285.9" y="68.9">RS232_RX</text>
<text x="285.9" y="71.4">RS232_TX</text>
</g>
</svg>
